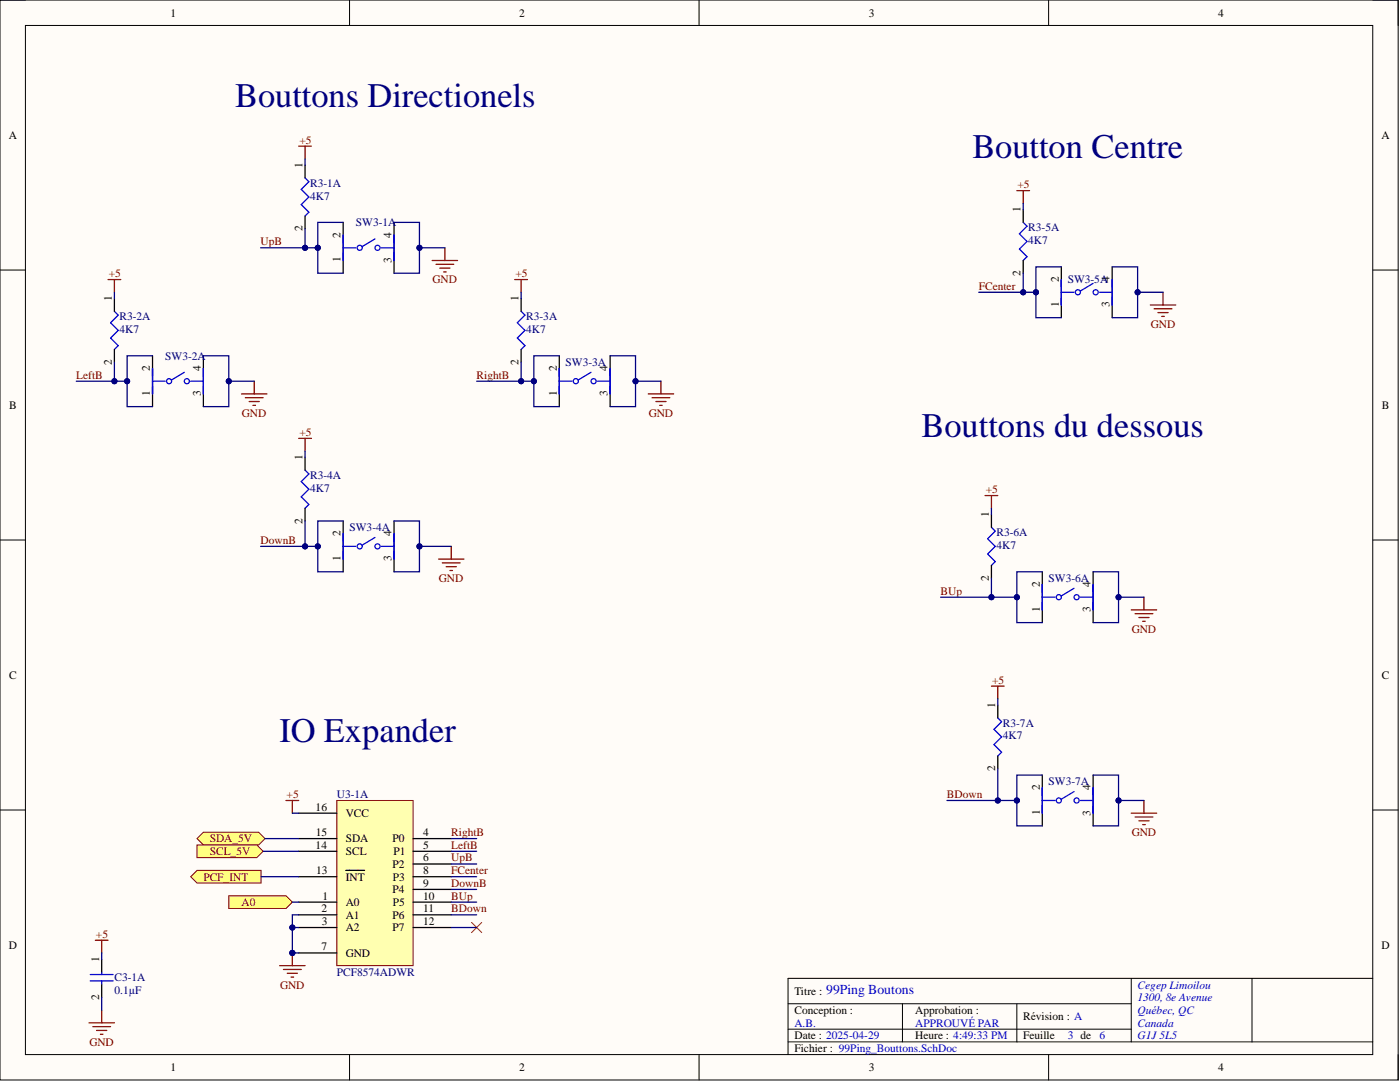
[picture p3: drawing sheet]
<svg xmlns="http://www.w3.org/2000/svg" width="279mm" height="216mm" viewBox="0 0 279 216" stroke-linecap="round" stroke-linejoin="round" font-family="sans-serif">
<path d="M0 0h279v215.5h-279z" fill-rule="evenodd" fill="#fffcf8"/>
<path d="M0 0h279v215.5h-279z" fill="none" stroke="#000" stroke-width=".2"/>
<path d="M5.1 5.1h268.9v205.3h-268.9z" fill-rule="evenodd" fill="#fffcf8"/>
<g fill="none" stroke="#000" stroke-width=".2">
<path d="M0 0h5.1M5.1 5.1h268.9v205.3h-268.9zM69.8 0v5.1M139.5 0v5.1M209.3 0v5.1M274 0h5v5.1M0 53.9h5.1M274 53.9h5M0 107.8h5.1M274 107.8h5M0 161.6h5.1M274 161.6h5"/>
<path d="M225.8 195.2v12.7M249.9 195.2v12.7M274 195.2h-116.7v15.2M69.8 210.4v5.1M139.5 210.4v5.1M157.3 200.3h68.5M157.3 207.9h116.7M157.3 205.4h68.5M180.1 200.3v7.6M202.9 200.3v7.6M209.3 210.4v5.1M279 210.4v5.1"/>
</g>
<path d="M55.8 192.7h5.1M56.6 193.4h3.5M57.3 194.2h2.1M58.1 195h.5M58.3 190.1v2.6" fill="none" stroke="#800000" stroke-width=".25"/>
<circle cx="58.3" cy="190.1" r=".51" fill="#000080"/>
<circle cx="58.3" cy="190.1" r=".51" fill="none" stroke="#000080" stroke-width=".2"/>
<path d="M57.1 159.7h2.5M58.3 159.7v2.6" fill="none" stroke="#800000" stroke-width=".25"/>
<path d="M45.7 178.7h11.4l1.2 1.3-1.2 1.3h-11.4z" fill-rule="evenodd" fill="#ffff80"/>
<path d="M45.7 178.7h11.4l1.2 1.3-1.2 1.3h-11.4z" fill="none" stroke="#800000" stroke-width=".2"/>
<path d="M94.1 184.1l2 2M96.1 184.1l-2 2" fill="none" stroke="#f00" stroke-width=".2"/>
<g fill="none" stroke="#800000" stroke-width=".25">
<path d="M59.6 29.2h2.5M60.9 29.2v2.5M202.9 38h2.6M204.2 38v2.6M21.6 55.8h2.5M22.8 55.8v2.5M86.2 52h5.1M87 52.7h3.6M87.8 53.5h2M88.5 54.3h.5M88.8 49.4v2.6M102.7 55.8h2.6"/>
<path d="M104 55.8v2.5M232.1 58.3v2.6M48.2 78.6h5.1M49 79.4h3.5M50.7 76.1v2.5M129.4 78.6h5M130.1 79.4h3.6M131.9 76.1v2.5M229.6 60.9h5M230.3 61.6h3.6M231.1 62.4h2M231.9 63.1h.5"/>
<path d="M49.7 80.1h2M50.5 80.9h.5M59.6 87.5h2.5M60.9 87.5v2.5M130.9 80.1h2M131.7 80.9h.5M196.6 98.9h2.5M197.9 98.9v2.5M87.5 111.6h5.1M88.3 112.3h3.5M89 113.1h2.1M89.8 113.8h.5"/>
<path d="M90.1 109v2.6M228.3 119.2v2.5M197.9 136.9h2.5M199.1 136.9v2.5M225.8 121.7h5M226.5 122.5h3.6M227.3 123.2h2M228 124h.6M228.3 159.7v2.6M225.8 162.3h5M226.5 163h3.6M227.3 163.8h2"/>
<path d="M228 164.5h.6"/>
</g>
<path d="M39.3 167.3l1.3-1.2h11l1.3 1.2-1.3 1.3h-11z" fill-rule="evenodd" fill="#ffff80"/>
<path d="M39.3 167.3l1.3-1.2h11l1.3 1.2-1.3 1.3h-11z" fill="none" stroke="#800000" stroke-width=".2"/>
<path d="M39.3 168.6h11.9l1.3 1.3-1.3 1.2h-11.9z" fill-rule="evenodd" fill="#ffff80"/>
<path d="M39.3 168.6h11.9l1.3 1.3-1.3 1.2h-11.9z" fill="none" stroke="#800000" stroke-width=".2"/>
<path d="M38.1 174.9l1.2-1.2h12.8v2.5h-12.8z" fill-rule="evenodd" fill="#ffff80"/>
<path d="M38.1 174.9l1.2-1.2h12.8v2.5h-12.8z" fill="none" stroke="#800000" stroke-width=".2"/>
<g fill="none" stroke="#000" stroke-width=".25">
<path d="M60.9 33v2.5M22.8 59.6v2.5M60.9 43.1v2.5M68.5 44.4v10.1M78.6 44.4v10.1M104 59.6v2.5M204.2 41.8v2.6M204.2 52v2.5M211.8 53.2v10.2M222 53.2v10.2M22.8 69.7v2.6M30.4 71v10.1"/>
<path d="M40.6 71v10.1M104 69.7v2.6M111.6 71v10.1M121.8 71v10.1M60.9 91.3v2.5M60.9 101.4v2.6M68.5 104v10.1M78.6 104v10.1M197.9 102.7v2.5M197.9 112.8v2.6M208 114.1v10.1M218.2 114.1v10.1"/>
<path d="M199.1 140.7v2.5M199.1 150.9v2.5M208 154.7v10.1M218.2 154.7v10.1"/>
</g>
<g fill="none" stroke="#00f" stroke-width=".25">
<path d="M60.9 35.5l.7 .8-1.5 1.5 1.5 1.5-1.5 1.5 1.5 1.5-.7 .8M68.5 46.9v5.1M68.5 49.4h2.5M74.8 47.7l-2.5 1.5M76.1 49.4h2.5M78.6 46.9v5.1M204.2 44.4l.8 .7-1.6 1.6 1.6 1.5-1.6 1.5 1.6 1.5-.8 .8M211.8 58.3h2.5M211.8 55.8v5.1M218.2 56.5l-2.6 1.6M219.4 58.3h2.6M222 55.8v5.1"/>
<path d="M22.8 62.1l.8 .8-1.5 1.5 1.5 1.5-1.5 1.5 1.5 1.6-.8 .7M30.4 76.1h2.6M30.4 73.5v5.1M36.8 74.3l-2.6 1.5M38.1 76.1h2.5M40.6 73.5v5.1M104 62.1l.8 .8-1.6 1.5 1.6 1.5-1.6 1.5 1.6 1.6-.8 .7M111.6 76.1h2.6M111.6 73.5v5.1M118 74.3l-2.6 1.5M119.2 76.1h2.6M121.8 73.5v5.1"/>
<path d="M60.9 93.8l.7 .8-1.5 1.5 1.5 1.5-1.5 1.5 1.5 1.6-.7 .7M68.5 109h2.5M68.5 106.5v5.1M74.8 107.2l-2.5 1.6M76.1 109h2.5M78.6 106.5v5.1M197.9 105.2l.7 .8-1.5 1.5 1.5 1.5-1.5 1.5 1.5 1.6-.7 .7M208 116.6v5.1M208 119.2h2.5M214.3 117.4l-2.5 1.5M215.6 119.2h2.6M218.2 116.6v5.1"/>
<path d="M199.1 143.2l.8 .8-1.5 1.5 1.5 1.6-1.5 1.5 1.5 1.5-.8 .8M208 159.7h2.5M208 157.2v5.1M214.3 158l-2.5 1.5M215.6 159.7h2.6M218.2 157.2v5.1"/>
<circle cx="71.8" cy="49.4" r=".51"/>
<circle cx="75.3" cy="49.4" r=".51"/>
<circle cx="215.1" cy="58.3" r=".51"/>
<circle cx="218.7" cy="58.3" r=".51"/>
<circle cx="33.7" cy="76.1" r=".51"/>
<circle cx="37.3" cy="76.1" r=".51"/>
<circle cx="114.9" cy="76.1" r=".51"/>
<circle cx="118.5" cy="76.1" r=".51"/>
<circle cx="71.8" cy="109" r=".51"/>
<circle cx="75.3" cy="109" r=".51"/>
<circle cx="211.3" cy="119.2" r=".51"/>
<circle cx="214.9" cy="119.2" r=".51"/>
<circle cx="211.3" cy="159.7" r=".51"/>
<circle cx="214.9" cy="159.7" r=".51"/>
</g>
<path d="M67.2 159.7h15.2v33h-15.2z" fill-rule="evenodd" fill="#ffffb0"/>
<path d="M67.2 159.7h15.2v33h-15.2z" fill="none" stroke="#800000" stroke-width=".2"/>
<g fill="none" stroke="#000" stroke-width=".25">
<path d="M59.6 167.3h7.6M59.6 169.9h7.6M59.6 174.9h7.6M59.6 162.3h7.6M69 173.7h3.8M82.4 167.3h7.7M82.4 169.9h7.7M82.4 172.4h7.7M82.4 174.9h7.7M82.4 177.5h7.7M20.3 191.4v2.6M20.3 196.5v2.5"/>
<path d="M59.6 180h7.6M59.6 182.5h7.6M59.6 185.1h7.6M59.6 190.1h7.6M82.4 180h7.7M82.4 182.5h7.7M82.4 185.1h7.7"/>
</g>
<path d="M18 195.7h4.6M18 194.5h4.6M20.3 194v.5M20.3 195.7v.8" fill="none" stroke="#00f" stroke-width=".25"/>
<path d="M19 187.6h2.6M20.3 187.6v2.5M17.8 204.1h5M18.5 204.9h3.6M19.3 205.6h2M20 206.4h.5M20.3 201.6v2.5" fill="none" stroke="#800000" stroke-width=".25"/>
<path d="M189 159.7h13.9v5.1h5.1M90.1 167.3h5M90.1 169.9h5M90.1 172.4h5M90.1 174.9h5M90.1 177.5h5M58.3 180h1.3M90.1 180h5M90.1 182.5h5M90.1 185.1h5" fill="none" stroke="#000080" stroke-width=".25"/>
<circle cx="199.1" cy="159.7" r=".51" fill="#000080"/>
<circle cx="199.1" cy="159.7" r=".51" fill="none" stroke="#000080" stroke-width=".2"/>
<circle cx="202.9" cy="159.7" r=".51" fill="#000080"/>
<circle cx="202.9" cy="159.7" r=".51" fill="none" stroke="#000080" stroke-width=".2"/>
<path d="M208 154.7h-5.1v5" fill="none" stroke="#000080" stroke-width=".25"/>
<circle cx="202.9" cy="159.7" r=".51" fill="#000080"/>
<circle cx="202.9" cy="159.7" r=".51" fill="none" stroke="#000080" stroke-width=".2"/>
<path d="M218.2 154.7h5v10.1h-5" fill="none" stroke="#000080" stroke-width=".25"/>
<circle cx="223.2" cy="159.7" r=".51" fill="#000080"/>
<circle cx="223.2" cy="159.7" r=".51" fill="none" stroke="#000080" stroke-width=".2"/>
<path d="M223.2 159.7h5.1" fill="none" stroke="#000080" stroke-width=".25"/>
<circle cx="223.2" cy="159.7" r=".51" fill="#000080"/>
<circle cx="223.2" cy="159.7" r=".51" fill="none" stroke="#000080" stroke-width=".2"/>
<path d="M187.7 119.2h15.2v5h5.1" fill="none" stroke="#000080" stroke-width=".25"/>
<circle cx="197.9" cy="119.2" r=".51" fill="#000080"/>
<circle cx="197.9" cy="119.2" r=".51" fill="none" stroke="#000080" stroke-width=".2"/>
<circle cx="202.9" cy="119.2" r=".51" fill="#000080"/>
<circle cx="202.9" cy="119.2" r=".51" fill="none" stroke="#000080" stroke-width=".2"/>
<path d="M208 114.1h-5.1v5.1" fill="none" stroke="#000080" stroke-width=".25"/>
<circle cx="202.9" cy="119.2" r=".51" fill="#000080"/>
<circle cx="202.9" cy="119.2" r=".51" fill="none" stroke="#000080" stroke-width=".2"/>
<path d="M218.2 114.1h5v10.1h-5" fill="none" stroke="#000080" stroke-width=".25"/>
<circle cx="223.2" cy="119.2" r=".51" fill="#000080"/>
<circle cx="223.2" cy="119.2" r=".51" fill="none" stroke="#000080" stroke-width=".2"/>
<path d="M223.2 119.2h5.1" fill="none" stroke="#000080" stroke-width=".25"/>
<circle cx="223.2" cy="119.2" r=".51" fill="#000080"/>
<circle cx="223.2" cy="119.2" r=".51" fill="none" stroke="#000080" stroke-width=".2"/>
<path d="M78.6 104h5.1v10.1h-5.1" fill="none" stroke="#000080" stroke-width=".25"/>
<circle cx="83.7" cy="109" r=".51" fill="#000080"/>
<circle cx="83.7" cy="109" r=".51" fill="none" stroke="#000080" stroke-width=".2"/>
<path d="M15.2 76.1h10.2v5h5" fill="none" stroke="#000080" stroke-width=".25"/>
<circle cx="22.8" cy="76.1" r=".51" fill="#000080"/>
<circle cx="22.8" cy="76.1" r=".51" fill="none" stroke="#000080" stroke-width=".2"/>
<circle cx="25.4" cy="76.1" r=".51" fill="#000080"/>
<circle cx="25.4" cy="76.1" r=".51" fill="none" stroke="#000080" stroke-width=".2"/>
<path d="M30.4 71h-5v5.1" fill="none" stroke="#000080" stroke-width=".25"/>
<circle cx="25.4" cy="76.1" r=".51" fill="#000080"/>
<circle cx="25.4" cy="76.1" r=".51" fill="none" stroke="#000080" stroke-width=".2"/>
<path d="M40.6 71h5.1v10.1h-5.1" fill="none" stroke="#000080" stroke-width=".25"/>
<circle cx="45.7" cy="76.1" r=".51" fill="#000080"/>
<circle cx="45.7" cy="76.1" r=".51" fill="none" stroke="#000080" stroke-width=".2"/>
<path d="M45.7 76.1h5" fill="none" stroke="#000080" stroke-width=".25"/>
<circle cx="45.7" cy="76.1" r=".51" fill="#000080"/>
<circle cx="45.7" cy="76.1" r=".51" fill="none" stroke="#000080" stroke-width=".2"/>
<path d="M121.8 71h5v10.1h-5" fill="none" stroke="#000080" stroke-width=".25"/>
<circle cx="126.8" cy="76.1" r=".51" fill="#000080"/>
<circle cx="126.8" cy="76.1" r=".51" fill="none" stroke="#000080" stroke-width=".2"/>
<path d="M126.8 76.1h5.1" fill="none" stroke="#000080" stroke-width=".25"/>
<circle cx="126.8" cy="76.1" r=".51" fill="#000080"/>
<circle cx="126.8" cy="76.1" r=".51" fill="none" stroke="#000080" stroke-width=".2"/>
<path d="M52 49.4h11.4v5.1h5.1" fill="none" stroke="#000080" stroke-width=".25"/>
<circle cx="60.9" cy="49.4" r=".51" fill="#000080"/>
<circle cx="60.9" cy="49.4" r=".51" fill="none" stroke="#000080" stroke-width=".2"/>
<circle cx="63.4" cy="49.4" r=".51" fill="#000080"/>
<circle cx="63.4" cy="49.4" r=".51" fill="none" stroke="#000080" stroke-width=".2"/>
<path d="M68.5 44.4h-5.1v5" fill="none" stroke="#000080" stroke-width=".25"/>
<circle cx="63.4" cy="49.4" r=".51" fill="#000080"/>
<circle cx="63.4" cy="49.4" r=".51" fill="none" stroke="#000080" stroke-width=".2"/>
<path d="M78.6 44.4h5.1v10.1h-5.1" fill="none" stroke="#000080" stroke-width=".25"/>
<circle cx="83.7" cy="49.4" r=".51" fill="#000080"/>
<circle cx="83.7" cy="49.4" r=".51" fill="none" stroke="#000080" stroke-width=".2"/>
<path d="M83.7 49.4h5.1" fill="none" stroke="#000080" stroke-width=".25"/>
<circle cx="83.7" cy="49.4" r=".51" fill="#000080"/>
<circle cx="83.7" cy="49.4" r=".51" fill="none" stroke="#000080" stroke-width=".2"/>
<path d="M195.3 58.3h11.4v5.1h5.1" fill="none" stroke="#000080" stroke-width=".25"/>
<circle cx="204.2" cy="58.3" r=".51" fill="#000080"/>
<circle cx="204.2" cy="58.3" r=".51" fill="none" stroke="#000080" stroke-width=".2"/>
<circle cx="206.7" cy="58.3" r=".51" fill="#000080"/>
<circle cx="206.7" cy="58.3" r=".51" fill="none" stroke="#000080" stroke-width=".2"/>
<path d="M211.8 53.2h-5.1v5.1" fill="none" stroke="#000080" stroke-width=".25"/>
<circle cx="206.7" cy="58.3" r=".51" fill="#000080"/>
<circle cx="206.7" cy="58.3" r=".51" fill="none" stroke="#000080" stroke-width=".2"/>
<path d="M222 53.2h5v10.2h-5" fill="none" stroke="#000080" stroke-width=".25"/>
<circle cx="227" cy="58.3" r=".51" fill="#000080"/>
<circle cx="227" cy="58.3" r=".51" fill="none" stroke="#000080" stroke-width=".2"/>
<path d="M227 58.3h5.1" fill="none" stroke="#000080" stroke-width=".25"/>
<circle cx="227" cy="58.3" r=".51" fill="#000080"/>
<circle cx="227" cy="58.3" r=".51" fill="none" stroke="#000080" stroke-width=".2"/>
<path d="M111.6 71h-5.1v5.1h-11.4" fill="none" stroke="#000080" stroke-width=".25"/>
<circle cx="104" cy="76.1" r=".51" fill="#000080"/>
<circle cx="104" cy="76.1" r=".51" fill="none" stroke="#000080" stroke-width=".2"/>
<circle cx="106.5" cy="76.1" r=".51" fill="#000080"/>
<circle cx="106.5" cy="76.1" r=".51" fill="none" stroke="#000080" stroke-width=".2"/>
<path d="M106.5 76.1v5h5.1" fill="none" stroke="#000080" stroke-width=".25"/>
<circle cx="106.5" cy="76.1" r=".51" fill="#000080"/>
<circle cx="106.5" cy="76.1" r=".51" fill="none" stroke="#000080" stroke-width=".2"/>
<path d="M58.3 190.1h1.3" fill="none" stroke="#000080" stroke-width=".25"/>
<circle cx="58.3" cy="190.1" r=".51" fill="#000080"/>
<circle cx="58.3" cy="190.1" r=".51" fill="none" stroke="#000080" stroke-width=".2"/>
<path d="M58.3 185.1h1.3" fill="none" stroke="#000080" stroke-width=".25"/>
<circle cx="58.3" cy="185.1" r=".51" fill="#000080"/>
<circle cx="58.3" cy="185.1" r=".51" fill="none" stroke="#000080" stroke-width=".2"/>
<path d="M59.6 182.5h-1.3v7.6" fill="none" stroke="#000080" stroke-width=".25"/>
<circle cx="58.3" cy="190.1" r=".51" fill="#000080"/>
<circle cx="58.3" cy="190.1" r=".51" fill="none" stroke="#000080" stroke-width=".2"/>
<circle cx="58.3" cy="185.1" r=".51" fill="#000080"/>
<circle cx="58.3" cy="185.1" r=".51" fill="none" stroke="#000080" stroke-width=".2"/>
<path d="M52 109h11.4M58.3 162.3h1.3" fill="none" stroke="#000080" stroke-width=".25"/>
<circle cx="60.9" cy="109" r=".51" fill="#000080"/>
<circle cx="60.9" cy="109" r=".51" fill="none" stroke="#000080" stroke-width=".2"/>
<circle cx="63.4" cy="109" r=".51" fill="#000080"/>
<circle cx="63.4" cy="109" r=".51" fill="none" stroke="#000080" stroke-width=".2"/>
<path d="M68.5 104h-5.1v10.1h5.1" fill="none" stroke="#000080" stroke-width=".25"/>
<circle cx="63.4" cy="109" r=".51" fill="#000080"/>
<circle cx="63.4" cy="109" r=".51" fill="none" stroke="#000080" stroke-width=".2"/>
<path d="M197.9 115.4v3.8" fill="none" stroke="#000080" stroke-width=".25"/>
<circle cx="197.9" cy="119.2" r=".51" fill="#000080"/>
<circle cx="197.9" cy="119.2" r=".51" fill="none" stroke="#000080" stroke-width=".2"/>
<path d="M199.1 153.4v6.3" fill="none" stroke="#000080" stroke-width=".25"/>
<circle cx="199.1" cy="159.7" r=".51" fill="#000080"/>
<circle cx="199.1" cy="159.7" r=".51" fill="none" stroke="#000080" stroke-width=".2"/>
<path d="M104 72.3v3.8" fill="none" stroke="#000080" stroke-width=".25"/>
<circle cx="104" cy="76.1" r=".51" fill="#000080"/>
<circle cx="104" cy="76.1" r=".51" fill="none" stroke="#000080" stroke-width=".2"/>
<path d="M60.9 104v5" fill="none" stroke="#000080" stroke-width=".25"/>
<circle cx="60.9" cy="109" r=".51" fill="#000080"/>
<circle cx="60.9" cy="109" r=".51" fill="none" stroke="#000080" stroke-width=".2"/>
<path d="M22.8 72.3v3.8" fill="none" stroke="#000080" stroke-width=".25"/>
<circle cx="22.8" cy="76.1" r=".51" fill="#000080"/>
<circle cx="22.8" cy="76.1" r=".51" fill="none" stroke="#000080" stroke-width=".2"/>
<path d="M60.9 45.6v3.8" fill="none" stroke="#000080" stroke-width=".25"/>
<circle cx="60.9" cy="49.4" r=".51" fill="#000080"/>
<circle cx="60.9" cy="49.4" r=".51" fill="none" stroke="#000080" stroke-width=".2"/>
<path d="M204.2 54.5v3.8" fill="none" stroke="#000080" stroke-width=".25"/>
<circle cx="204.2" cy="58.3" r=".51" fill="#000080"/>
<circle cx="204.2" cy="58.3" r=".51" fill="none" stroke="#000080" stroke-width=".2"/>
<path d="M83.7 109h6.4" fill="none" stroke="#000080" stroke-width=".25"/>
<circle cx="83.7" cy="109" r=".51" fill="#000080"/>
<circle cx="83.7" cy="109" r=".51" fill="none" stroke="#000080" stroke-width=".2"/>
<path d="M60.9 31.7v1.3M22.8 58.3v1.3M104 58.3v1.3M204.2 40.6v1.2M60.9 90v1.3M197.9 101.4v1.3M199.1 139.4v1.3M52.1 174.9h7.5M52.5 169.9h7.1M52.9 167.3h6.7M20.3 190.1v1.3M20.3 199v2.6" fill="none" stroke="#000080" stroke-width=".25"/>
<g font-size="6.9" fill="#000080">
<text x="46.9" y="21.3">Bouttons Directionels</text>
<text x="194.1" y="31.5">Boutton Centre</text>
<text x="183.9" y="87.3">Bouttons du dessous</text>
<text x="55.8" y="148.1">IO Expander</text>
</g>
<text font-size="2.7" fill="#00f" x="164.9" y="198.4">99Ping Boutons</text>
<g font-size="2.3">
<text x="34" y="3.3">1</text>
<text x="103.6" y="3.3">2</text>
<text x="173.4" y="3.3">3</text>
<text x="243.1" y="3.3">4</text>
<text x="1.7" y="27.7">A</text>
<text x="275.7" y="27.7">A</text>
<text x="60.4" y="33.5" transform="rotate(-90 60.4 33.5)">1</text>
<text x="60.4" y="46.2" transform="rotate(-90 60.4 46.2)">2</text>
<text x="68" y="47.4" transform="rotate(-90 68 47.4)">2</text>
<text x="78.1" y="47.4" transform="rotate(-90 78.1 47.4)">4</text>
<text x="203.7" y="42.3" transform="rotate(-90 203.7 42.3)">1</text>
<text x="68" y="52.3" transform="rotate(-90 68 52.3)">1</text>
<text x="78.1" y="52.4" transform="rotate(-90 78.1 52.4)">3</text>
<text x="203.7" y="55.1" transform="rotate(-90 203.7 55.1)">2</text>
<text x="211.3" y="56.3" transform="rotate(-90 211.3 56.3)">2</text>
<text x="221.5" y="56.3" transform="rotate(-90 221.5 56.3)">4</text>
<text x="22.3" y="60.1" transform="rotate(-90 22.3 60.1)">1</text>
<text x="103.5" y="60.1" transform="rotate(-90 103.5 60.1)">1</text>
<text x="211.3" y="61.2" transform="rotate(-90 211.3 61.2)">1</text>
<text x="221.5" y="61.3" transform="rotate(-90 221.5 61.3)">3</text>
<text x="22.3" y="72.8" transform="rotate(-90 22.3 72.8)">2</text>
<text x="29.9" y="74" transform="rotate(-90 29.9 74)">2</text>
<text x="40.1" y="74" transform="rotate(-90 40.1 74)">4</text>
<text x="103.5" y="72.8" transform="rotate(-90 103.5 72.8)">2</text>
<text x="111.1" y="74" transform="rotate(-90 111.1 74)">2</text>
<text x="121.3" y="74" transform="rotate(-90 121.3 74)">4</text>
<text x="1.8" y="81.6">B</text>
<text x="29.9" y="78.9" transform="rotate(-90 29.9 78.9)">1</text>
<text x="40.1" y="79.1" transform="rotate(-90 40.1 79.1)">3</text>
<text x="111.1" y="78.9" transform="rotate(-90 111.1 78.9)">1</text>
<text x="121.3" y="79.1" transform="rotate(-90 121.3 79.1)">3</text>
<text x="275.8" y="81.6">B</text>
<text x="60.4" y="91.8" transform="rotate(-90 60.4 91.8)">1</text>
<text x="60.4" y="104.5" transform="rotate(-90 60.4 104.5)">2</text>
<text x="68" y="107" transform="rotate(-90 68 107)">2</text>
<text x="78.1" y="107" transform="rotate(-90 78.1 107)">4</text>
<text x="197.4" y="103.2" transform="rotate(-90 197.4 103.2)">1</text>
<text x="68" y="111.9" transform="rotate(-90 68 111.9)">1</text>
<text x="78.1" y="112" transform="rotate(-90 78.1 112)">3</text>
<text x="197.4" y="115.9" transform="rotate(-90 197.4 115.9)">2</text>
<text x="207.5" y="117.1" transform="rotate(-90 207.5 117.1)">2</text>
<text x="217.6" y="117.1" transform="rotate(-90 217.6 117.1)">4</text>
<text x="207.5" y="122" transform="rotate(-90 207.5 122)">1</text>
<text x="217.6" y="122.2" transform="rotate(-90 217.6 122.2)">3</text>
<text x="1.8" y="135.5">C</text>
<text x="275.8" y="135.5">C</text>
<text x="198.6" y="141.2" transform="rotate(-90 198.6 141.2)">1</text>
<text x="198.6" y="153.9" transform="rotate(-90 198.6 153.9)">2</text>
<text x="63" y="161.8">16</text>
<text x="207.5" y="157.7" transform="rotate(-90 207.5 157.7)">2</text>
<text x="217.6" y="157.7" transform="rotate(-90 217.6 157.7)">4</text>
<text x="63" y="166.8">15</text>
<text x="69" y="163">VCC</text>
<text x="84.5" y="166.8">4</text>
<text x="207.5" y="162.6" transform="rotate(-90 207.5 162.6)">1</text>
<text x="217.6" y="162.7" transform="rotate(-90 217.6 162.7)">3</text>
<text x="63" y="169.4">14</text>
<text x="69" y="170.6">SCL</text>
<text x="69" y="168.1">SDA</text>
<text x="78.3" y="168.1">P0</text>
<text x="78.3" y="173.2">P2</text>
<text x="78.5" y="170.6">P1</text>
<text x="84.5" y="169.4">5</text>
<text x="84.5" y="171.9">6</text>
<text x="63.1" y="174.4">13</text>
<text x="64.3" y="179.5">1</text>
<text x="69" y="175.7">INT</text>
<text x="78.3" y="178.2">P4</text>
<text x="78.4" y="175.7">P3</text>
<text x="84.5" y="174.4">8</text>
<text x="84.5" y="177">9</text>
<text x="84.5" y="179.5">10</text>
<text x="64.1" y="182">2</text>
<text x="64.2" y="184.6">3</text>
<text x="69" y="180.8">A0</text>
<text x="69" y="183.3">A1</text>
<text x="69" y="185.8">A2</text>
<text x="78.3" y="183.3">P6</text>
<text x="78.3" y="185.8">P7</text>
<text x="78.4" y="180.8">P5</text>
<text x="84.5" y="182">11</text>
<text x="84.5" y="184.6">12</text>
<text x="1.7" y="189.3">D</text>
<text x="19.8" y="191.9" transform="rotate(-90 19.8 191.9)">1</text>
<text x="64.1" y="189.6">7</text>
<text x="69" y="190.9">GND</text>
<text x="275.7" y="189.3">D</text>
<text x="19.8" y="199.6" transform="rotate(-90 19.8 199.6)">2</text>
<text x="158.5" y="198.5">Titre :</text>
<text x="158.5" y="202.3">Conception :</text>
<text x="182.6" y="202.3">Approbation :</text>
<text x="204.2" y="203.6">Révision : A</text>
<text x="158.5" y="207.4">Date : 2025-04-29</text>
<text x="158.5" y="209.9">Fichier : 99Ping_Bouttons.SchDoc</text>
<text x="182.6" y="207.4">Heure : 4:49:33 PM</text>
<text x="204.2" y="207.4">Feuille</text>
<text x="34" y="213.7">1</text>
<text x="103.6" y="213.7">2</text>
<text x="173.4" y="213.7">3</text>
<text x="243.1" y="213.7">4</text>
</g>
<g font-size="2.3" fill="#800000">
<text x="59.7" y="28.7">+5</text>
<text x="203.1" y="37.5">+5</text>
<text x="52" y="48.9">UpB</text>
<text x="21.7" y="55.3">+5</text>
<text x="86.3" y="56.5">GND</text>
<text x="102.9" y="55.3">+5</text>
<text x="195.3" y="57.8">FCenter</text>
<text x="229.7" y="65.4">GND</text>
<text x="15.2" y="75.6">LeftB</text>
<text x="95.1" y="75.6">RightB</text>
<text x="48.3" y="83.2">GND</text>
<text x="129.5" y="83.2">GND</text>
<text x="59.7" y="87">+5</text>
<text x="196.7" y="98.4">+5</text>
<text x="52" y="108.5">DownB</text>
<text x="87.6" y="116.1">GND</text>
<text x="187.7" y="118.7">BUp</text>
<text x="225.8" y="126.3">GND</text>
<text x="198" y="136.4">+5</text>
<text x="57.2" y="159.2">+5</text>
<text x="189" y="159.2">BDown</text>
<text x="90.1" y="166.8">RightB</text>
<text x="225.8" y="166.8">GND</text>
<text x="41.9" y="168.1">SDA_5V</text>
<text x="41.9" y="170.6">SCL_5V</text>
<text x="90.1" y="169.4">LeftB</text>
<text x="90.1" y="171.9">UpB</text>
<text x="40.6" y="175.7">PCF_INT</text>
<text x="90.1" y="174.4">FCenter</text>
<text x="90.1" y="177">DownB</text>
<text x="90.1" y="179.5">BUp</text>
<text x="48.2" y="180.8">A0</text>
<text x="90.1" y="182">BDown</text>
<text x="19.2" y="187.1">+5</text>
<text x="55.9" y="197.2">GND</text>
<text x="17.8" y="208.7">GND</text>
</g>
<g font-size="2.3" fill="#000080">
<text x="61.9" y="37.3">R3-1A</text>
<text x="61.9" y="39.8">4K7</text>
<text x="71" y="45.1">SW3-1A</text>
<text x="205.2" y="46.2">R3-5A</text>
<text x="205.2" y="48.7">4K7</text>
<text x="213.1" y="56.5">SW3-5A</text>
<text x="23.8" y="63.9">R3-2A</text>
<text x="105" y="63.9">R3-3A</text>
<text x="23.8" y="66.4">4K7</text>
<text x="33" y="71.8">SW3-2A</text>
<text x="105" y="66.4">4K7</text>
<text x="112.9" y="73">SW3-3A</text>
<text x="61.9" y="95.6">R3-4A</text>
<text x="61.9" y="98.1">4K7</text>
<text x="69.8" y="106">SW3-4A</text>
<text x="198.9" y="107">R3-6A</text>
<text x="198.9" y="109.5">4K7</text>
<text x="209.3" y="116.1">SW3-6A</text>
<text x="200.1" y="145">R3-7A</text>
<text x="200.1" y="147.6">4K7</text>
<text x="67.2" y="159.2">U3-1A</text>
<text x="209.3" y="156.7">SW3-7A</text>
<text x="22.8" y="195.7">C3-1A</text>
<text x="67.2" y="194.7">PCF8574ADWR</text>
<text x="22.8" y="198.3">0.1µF</text>
</g>
<g font-size="2.3" fill="#00f">
<text x="227" y="197.2">Cegep Limoilou</text>
<text x="227" y="199.8">1300, 8e Avenue</text>
<text x="227" y="202.3">Québec, QC</text>
<text x="158.5" y="204.9">A.B.</text>
<text x="182.6" y="204.9">APPROUVÉ PAR</text>
<text x="213.1" y="207.4">3 de</text>
<text x="219.4" y="207.4">6</text>
<text x="227" y="204.9">Canada</text>
<text x="227" y="207.4">G1J 5L5</text>
</g>
</svg>
